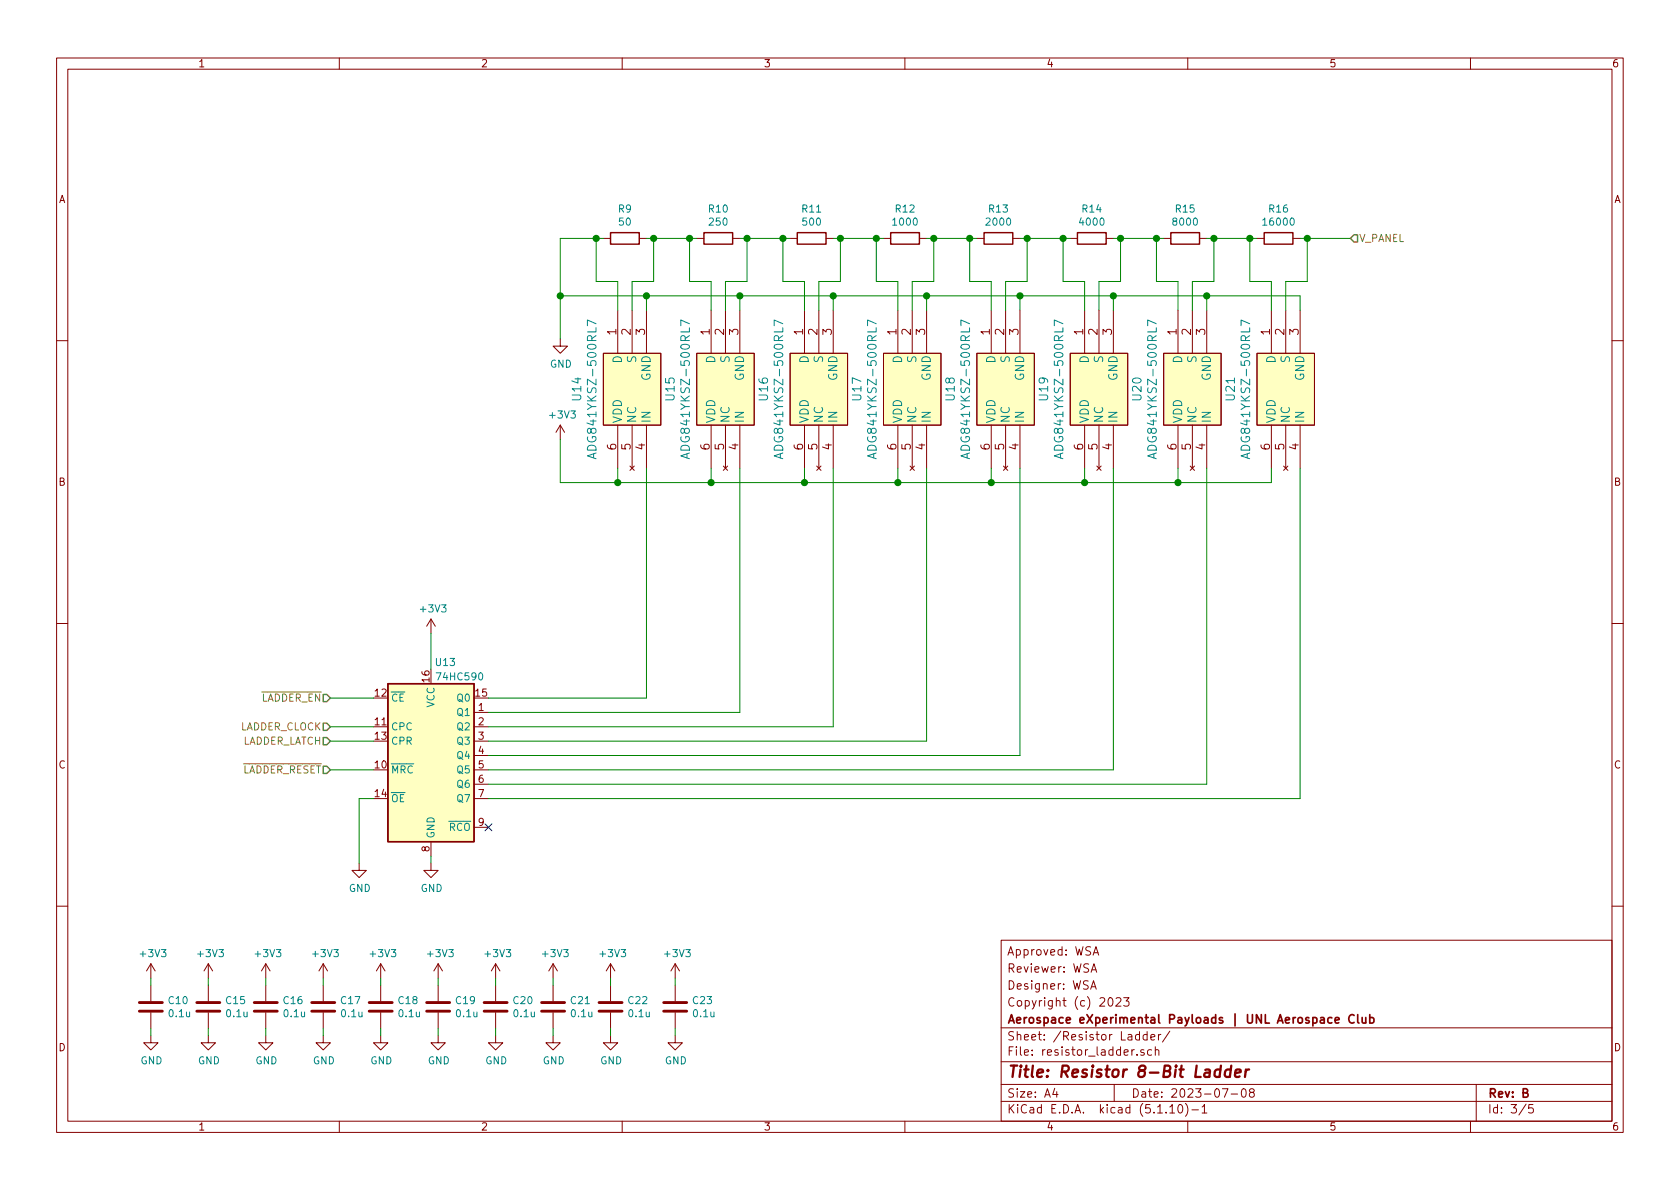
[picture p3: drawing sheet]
<svg xmlns="http://www.w3.org/2000/svg" width="297mm" height="210mm" viewBox="0 0 297 210" stroke-linecap="round" stroke-linejoin="round" font-family="sans-serif">
<g fill="none" stroke="#840000" stroke-width=".18">
<path d="M10 10.3h277v189.9h-277zM12 12.2h273v186.1h-273zM60 10.3v1.9M110 10.3v1.9M160 10.3v1.9M210 10.3v1.9M260 10.3v1.9M99.1 59.9v1.3h1.2l-1.2 1.3-1.3-1.3h1.3M106.7 42.2h1.2M109.2 54.9v7.6M111.8 54.9v7.6M113 42.2h1.3"/>
<path d="M114.3 54.9v7.6M123.2 42.2h1.3M125.7 54.9v7.6M128.3 54.9v7.6M129.5 42.2h1.3M130.8 54.9v7.6M139.7 42.2h1.3M142.2 54.9v7.6M144.8 54.9v7.6M146 42.2h1.3M147.3 54.9v7.6M156.2 42.2h1.3"/>
<path d="M158.7 54.9v7.6M161.3 54.9v7.6M162.6 42.2h1.2M163.8 54.9v7.6M172.7 42.2h1.3M175.3 54.9v7.6M177.8 54.9v7.6M179.1 42.2h1.2M180.3 54.9v7.6M189.2 42.2h1.3M191.8 54.9v7.6M194.3 54.9v7.6"/>
<path d="M195.6 42.2h1.2M196.8 54.9v7.6M205.7 42.2h1.3M208.3 54.9v7.6M210.8 54.9v7.6M212.1 42.2h1.3M213.4 54.9v7.6M222.2 42.2h1.3M224.8 54.9v7.6M227.3 54.9v7.6M228.6 42.2h1.3M229.9 54.9v7.6"/>
<path d="M10 60.2h2M99.1 75.2l-.8 1.2M99.1 75.2v2.5M99.1 75.2l.7 1.2M106.7 62.5h10.1v12.7h-10.1zM109.2 75.2v7.6M111.8 75.2v7.6M114.3 75.2v7.6M123.2 62.5h10.1v12.7h-10.1zM125.7 75.2v7.6M128.3 75.2v7.6M130.8 75.2v7.6"/>
<path d="M139.7 62.5h10.2v12.7h-10.2zM142.2 75.2v7.6M144.8 75.2v7.6M147.3 75.2v7.6M156.2 62.5h10.2v12.7h-10.2zM158.7 75.2v7.6M161.3 75.2v7.6M163.8 75.2v7.6M172.7 62.5h10.2v12.7h-10.2zM175.3 75.2v7.6M177.8 75.2v7.6M180.3 75.2v7.6"/>
<path d="M189.2 62.5h10.2v12.7h-10.2zM191.8 75.2v7.6M194.3 75.2v7.6M196.8 75.2v7.6M205.7 62.5h10.2v12.7h-10.2zM208.3 75.2v7.6M210.8 75.2v7.6M213.4 75.2v7.6M222.2 62.5h10.2v12.7h-10.2zM224.8 75.2v7.6M227.3 75.2v7.6M229.9 75.2v7.6"/>
<path d="M285 60.2h2M111.4 82.4l.7 .8M112.1 82.4l-.7 .8M127.9 82.4l.8 .8M128.7 82.4l-.8 .8M144.4 82.4l.8 .8M145.2 82.4l-.8 .8M160.9 82.4l.8 .8M161.7 82.4l-.8 .8M177.4 82.4l.8 .8M178.2 82.4l-.8 .8M193.9 82.4l.8 .8"/>
<path d="M194.7 82.4l-.8 .8M210.4 82.4l.8 .8M211.2 82.4l-.8 .8M226.9 82.4l.8 .8M227.7 82.4l-.8 .8M10 110.3h2M76.2 109.5l-.8 1.2M76.2 109.5v2.5M76.2 109.5l.8 1.2M285 110.3h2M83.8 126h2.6M83.8 128.5h2.6"/>
<path d="M83.8 131.1h2.6M83.8 133.6h2.6M83.8 136.1h2.6M83.8 138.7h2.6M63.5 152.6v1.3h1.3l-1.3 1.3-1.3-1.3h1.3M76.2 152.6v1.3h1.3l-1.3 1.3-1.3-1.3h1.3M76.2 148.8v2.6M83.8 141.2h2.6M83.8 146.3h2.6M10 160.2h2M26.7 170.4l-.8 1.3M26.7 170.4v2.6"/>
<path d="M26.7 174.2v2.8M26.7 179.1v2.8M26.7 170.4l.7 1.3M36.8 170.4l-.7 1.3M36.8 170.4v2.6M36.8 174.2v2.8M36.8 179.1v2.8M36.8 170.4l.8 1.3M47 170.4l-.8 1.3M47 170.4v2.6M47 174.2v2.8M47 179.1v2.8"/>
<path d="M47 170.4l.8 1.3M57.1 170.4l-.7 1.3M57.1 170.4v2.6M57.1 174.2v2.8M57.1 179.1v2.8M57.1 170.4l.8 1.3M67.3 170.4l-.8 1.3M67.3 170.4v2.6M67.3 174.2v2.8M67.3 179.1v2.8M67.3 170.4l.8 1.3M77.5 170.4v2.6"/>
<path d="M77.5 174.2v2.8M77.5 179.1v2.8M77.5 170.4l-.8 1.3M77.5 170.4l.7 1.3M87.6 170.4v2.6M87.6 174.2v2.8M87.6 179.1v2.8M87.6 170.4l-.7 1.3M87.6 170.4l.8 1.3M97.8 170.4v2.6M97.8 174.2v2.8M97.8 179.1v2.8"/>
<path d="M97.8 170.4l-.8 1.3M97.8 170.4l.8 1.3M107.9 170.4v2.6M107.9 174.2v2.8M107.9 179.1v2.8M107.9 170.4l-.7 1.3M107.9 170.4l.8 1.3M119.4 170.4v2.6M119.4 174.2v2.8M119.4 179.1v2.8M119.4 170.4l-.8 1.3M119.4 170.4l.7 1.3"/>
<path d="M177 166.3h108v32h-108zM192.8 174.9l.5-1.5 .5 1.5M192.9 171.9l.5-1.5 .5 1.5M193 174.5h.7M193.1 171.5h.7M193.3 168.9l.5-1.5 .5 1.5M193.4 168.5h.7M196.1 176.5l.2-.1a.8 .8 0 0 1 .5 .8 .8 .8 0 0 1-.5 .7 1 1 0 0 1-.2-1.4zM197.3 176.6l.3-.2h.3l.3 .5-.9 1h.9M198.7 176.4h.9l-.5 .6 .4 .1v.7l-.2 .1-.6-.1M285 160.2h2M26.7 183.1v1.3h1.2l-1.2 1.3-1.3-1.3h1.3"/>
<path d="M36.8 183.1v1.3h1.3l-1.3 1.3-1.2-1.3h1.2M47 183.1v1.3h1.3l-1.3 1.3-1.3-1.3h1.3M57.1 183.1v1.3h1.3l-1.3 1.3-1.2-1.3h1.2M60 198.3v1.9M67.3 183.1v1.3h1.3l-1.3 1.3-1.3-1.3h1.3M77.5 183.1v1.3h1.2l-1.2 1.3-1.3-1.3h1.3M87.6 183.1v1.3h1.3l-1.3 1.3-1.2-1.3h1.2M97.8 183.1v1.3h1.3l-1.3 1.3-1.3-1.3h1.3M107.9 183.1v1.3h1.3l-1.3 1.3-1.2-1.3h1.2M110 198.3v1.9M119.4 183.1v1.3h1.2l-1.2 1.3-1.3-1.3h1.3M160 198.3v1.9"/>
<path d="M177 194.8h108M177 191.8h108M177 187.8h108M177 181.8h108M186.5 192.5l-.4 1h1M186.8 193v1M197 191.8v3M201 186.5v.1M201.5 183l-.5-.1-.2 .3v.6l.2 .1 .5-.1M201.5 182.4v1.5M202.3 185.7a.37 .37 0 0 0-.6 .1l.1 .2 .5 .2v.1l-.2 .3-.4-.1M202.8 183l-.4-.1-.3 .3 .1 .6 .2 .1 .4-.1"/>
<path d="M202.8 182.4v1.5M203.5 183.4l.7-.1-.1-.3-.4-.1-.2 .2 .1 .7h.5M203.6 185.7l-.4-.1-.3 .3 .1 .6 .2 .1 .4-.1M204.3 185.7a.37 .37 0 0 1 .6 .1v.8M204.3 185.1v1.5M204.8 182.9v1M205.3 182.9l-.5 .3M206.8 195.8l.5-.5v1.5M206.8 196.8h.9M206.8 182.3l-1.3 2M208.5 195.4l.1-.1a.8 .8 0 0 1 .5 .8 .8 .8 0 0 1-.5 .7 1 1 0 0 1-.1-1.4zM209.6 195.1a1.71 1.71 0 0 1 0 2.3"/>
<path d="M210 198.3v1.9M210.7 196.3h1.2M212.5 195.8l.5-.5v1.5M212.5 196.8h.9M216.1 192.5h1l-.6 1.5M217.7 193.5h1.1M219.6 192.7l.4-.2a.94 .94 0 0 1 0 1.5 .82 .82 0 0 1-.4-1.3zM221.2 193.2l-.3-.3 .1-.2 .2-.2 .4 .1 .2 .2-.1 .2-.6 .2a.48 .48 0 0 0-.1 .7l.2 .1 .5-.1a.48 .48 0 0 0-.1-.7h-.1M260 198.3v1.9M261 191.8v6.5M269.8 195.2l-1.2 2M271 195.3h-.7v.7l.2-.1 .5 .1 .1 .2-.1 .5-.2 .1-.5-.1"/>
</g>
<path d="M215.8 189.2a.68 .68 0 0 0-1 .3v.8l.3 .1 .5-.1M215.9 188.4l-.3 2M217.6 189.2a.68 .68 0 0 0-1 .3l-.1 .6 .2 .2 .2 .1 .5-.1M217.7 188.4l-.3 2M218.4 189.8l1-.2-.1-.4-.6-.1-.3 .3v.9l.2 .1 .6-.1M220.3 189.1l-.2 1.3M220.9 189.1a.54 .54 0 0 0-.7 .4" fill="none" stroke="#840000" stroke-width=".41"/>
<path d="M239.4 179.6a.7 .7 0 0 0-.9 .2 .7 .7 0 0 0 .1 .9 .55 .55 0 0 0 .8 .1M240.1 179.4v1.3l.2 .2M240.8 179.9l.1 .9 .4 .1 .2-.1M241.5 179.9v1M242.2 179.4v1.5M235.5 180l-.4-.1-.3 .3v.6l.3 .1 .4-.1M236.1 180.4l.7-.1-.1-.3-.4-.1-.2 .2v.7h.6M242.2 180l.4-.1 .3 .3-.1 .6-.2 .1-.4-.1" fill="none" stroke="#840000" stroke-width=".3"/>
<g fill="none" stroke="#840000" stroke-width=".51">
<path d="M24.6 178.8h4.1M24.6 177.3h4.1M34.8 178.8h4.1M34.8 177.3h4.1M45 178.8h4M45 177.3h4M55.1 178.8h4.1M55.1 177.3h4.1M65.3 178.8h4M65.3 177.3h4M75.4 178.8h4.1M75.4 177.3h4.1"/>
<path d="M85.6 178.8h4.1M85.6 177.3h4.1M95.8 178.8h4M95.8 177.3h4M105.9 178.8h4.1M105.9 177.3h4.1M117.3 178.8h4.1M117.3 177.3h4.1"/>
</g>
<g fill="#ffffc2" stroke="#ffffc2" stroke-width=".18">
<path d="M156.2 62.5h10.2v12.7h-10.2z"/>
<path d="M68.6 120.9h15.2v27.9h-15.2z"/>
<path d="M106.7 62.5h10.1v12.7h-10.1z"/>
<path d="M123.2 62.5h10.1v12.7h-10.1z"/>
<path d="M222.2 62.5h10.2v12.7h-10.2z"/>
<path d="M205.7 62.5h10.2v12.7h-10.2z"/>
<path d="M139.7 62.5h10.2v12.7h-10.2z"/>
<path d="M172.7 62.5h10.2v12.7h-10.2z"/>
<path d="M189.2 62.5h10.2v12.7h-10.2z"/>
</g>
<g fill="none" stroke="#008484" stroke-width=".18">
<path d="M105.4 57.2l-1.5-.6v1M121.9 57.2l-1.5-.6v1M138.4 57.2l-1.5-.6v1M154.9 57.2l-1.5-.6v1M171.4 57.2l-1.5-.6v1M187.9 57.2l-1.5-.6v1M204.4 57.2l-1.5-.6v1M221 57.2l-1.6-.6v1M105 80.3v.7M105.4 80.1l-1.5 .5 1.5 .5M121.5 80.3v.7M121.9 80.1l-1.5 .5 1.5 .5"/>
<path d="M138 80.3v.7M138.4 80.1l-1.5 .5 1.5 .5M154.5 80.3v.7M154.9 80.1l-1.5 .5 1.5 .5M171 80.3v.7M171.4 80.1l-1.5 .5 1.5 .5M187.5 80.3v.7M187.9 80.1l-1.5 .5 1.5 .5M204 80.3v.7M204.4 80.1l-1.5 .5 1.5 .5M220.5 80.3v.7M221 80.1l-1.6 .5 1.6 .5"/>
</g>
<path d="M107.9 41.1h5.1v2.1h-5.1zM124.5 41.1h5v2.1h-5zM141 41.1h5v2.1h-5zM157.5 41.1h5.1v2.1h-5.1zM174 41.1h5.1v2.1h-5.1zM190.5 41.1h5.1v2.1h-5.1zM207 41.1h5.1v2.1h-5.1zM223.5 41.1h5.1v2.1h-5.1zM68.6 120.9h15.2v27.9h-15.2z" fill="none" stroke="#840000" stroke-width=".25"/>
<g fill="none" stroke="#008400" stroke-width=".18">
<path d="M99.1 52.3h130.8v2.6M105.4 42.2v7.6h3.8v5.1M106.7 42.2h-7.6v17.7M114.3 42.2h8.9M114.3 52.3v2.6M115.6 42.2v7.6h-3.8v5.1M121.9 42.2v7.6h3.8v5.1M130.8 42.2h8.9M130.8 52.3v2.6M132.1 42.2v7.6h-3.8v5.1M138.4 42.2v7.6h3.8v5.1M147.3 52.3v2.6"/>
<path d="M147.3 42.2h8.9M148.6 42.2v7.6h-3.8v5.1M154.9 42.2v7.6h3.8v5.1M163.8 52.3v2.6M163.8 42.2h8.9M165.1 42.2v7.6h-3.8v5.1M171.4 42.2v7.6h3.9v5.1M180.3 52.3v2.6M180.3 42.2h8.9M181.6 42.2v7.6h-3.8v5.1M188 42.2v7.6h3.8v5.1M196.8 52.3v2.6"/>
<path d="M196.8 42.2h8.9M198.1 42.2v7.6h-3.8v5.1M204.5 42.2v7.6h3.8v5.1M213.4 52.3v2.6M213.4 42.2h8.8M214.6 42.2v7.6h-3.8v5.1M221 42.2v7.6h3.8v5.1M229.9 42.2h8.9M231.1 42.2v7.6h-3.8v5.1M99.1 77.7v7.6h125.7v-2.5M109.2 82.8v2.5M114.3 82.8v40.6h-27.9"/>
<path d="M125.7 82.8v2.5M130.8 82.8v43.2h-44.4M142.2 82.8v2.5M147.3 82.8v45.7h-60.9M158.7 82.8v2.5M163.8 82.8v48.3h-77.4M175.3 82.8v2.5M180.3 82.8v50.8h-93.9M191.8 82.8v2.5M196.8 82.8v53.3h-110.4M208.3 82.8v2.5M213.4 82.8v55.9h-127"/>
<path d="M229.9 82.8v58.4h-143.5M76.2 112v6.4M58.4 128.5h7.6M58.4 131.1h7.6M58.4 136.1h7.6M58.4 123.4h7.6M66 141.2h-2.5v11.4M76.2 151.4v1.2M26.7 173v1.2M36.8 173v1.2M47 173v1.2M57.1 173v1.2"/>
<path d="M67.3 173v1.2M77.5 173v1.2M87.6 173v1.2M97.8 173v1.2M107.9 173v1.2M119.4 173v1.2M26.7 181.9v1.2M36.8 181.9v1.2M47 181.9v1.2M57.1 181.9v1.2M67.3 181.9v1.2M77.5 181.9v1.2"/>
<path d="M87.6 181.9v1.2M97.8 181.9v1.2M107.9 181.9v1.2M119.4 181.9v1.2"/>
</g>
<path d="M238.8 42.2l.6-.7h.6v1.3h-.6zM57.1 130.4h.7l.6 .7-.6 .6h-.7zM57.1 135.5h.7l.6 .6-.6 .7h-.7zM57.1 127.9h.7l.6 .6-.6 .7h-.7zM57.1 122.8h.7l.6 .6-.6 .7h-.7z" fill="none" stroke="#848400" stroke-width=".25"/>
<g fill="#008400" stroke="#008400" stroke-width=".25">
<circle cx="213.4" cy="52.3" r=".51"/>
<circle cx="231.1" cy="42.2" r=".51"/>
<circle cx="154.9" cy="42.2" r=".51"/>
<circle cx="114.3" cy="52.3" r=".51"/>
<circle cx="99.1" cy="52.3" r=".51"/>
<circle cx="196.9" cy="52.3" r=".51"/>
<circle cx="221" cy="42.2" r=".51"/>
<circle cx="214.6" cy="42.2" r=".51"/>
<circle cx="165.1" cy="42.2" r=".51"/>
<circle cx="138.4" cy="42.2" r=".51"/>
<circle cx="109.2" cy="85.3" r=".51"/>
<circle cx="204.5" cy="42.2" r=".51"/>
<circle cx="171.5" cy="42.2" r=".51"/>
<circle cx="198.1" cy="42.2" r=".51"/>
<circle cx="181.6" cy="42.2" r=".51"/>
<circle cx="188" cy="42.2" r=".51"/>
<circle cx="180.3" cy="52.3" r=".51"/>
<circle cx="148.6" cy="42.2" r=".51"/>
<circle cx="158.8" cy="85.3" r=".51"/>
<circle cx="163.8" cy="52.3" r=".51"/>
<circle cx="132.1" cy="42.2" r=".51"/>
<circle cx="121.9" cy="42.2" r=".51"/>
<circle cx="147.3" cy="52.3" r=".51"/>
<circle cx="115.6" cy="42.2" r=".51"/>
<circle cx="130.8" cy="52.3" r=".51"/>
<circle cx="105.4" cy="42.2" r=".51"/>
<circle cx="125.7" cy="85.3" r=".51"/>
<circle cx="208.3" cy="85.3" r=".51"/>
<circle cx="191.8" cy="85.3" r=".51"/>
<circle cx="142.2" cy="85.3" r=".51"/>
<circle cx="175.3" cy="85.3" r=".51"/>
</g>
<path d="M85.8 145.7l1.2 1.2M87 145.7l-1.2 1.2" fill="none" stroke="#000084" stroke-width=".18"/>
<text font-size="2.8" fill="#840000" x="178" y="190.5">Title: Resistor 8-Bit Ladder</text>
<g font-size="2.1" fill="#840000">
<text x="109" y="59.3" transform="rotate(-90 109 59.3)">1</text>
<text x="111.5" y="59.3" transform="rotate(-90 111.5 59.3)">2</text>
<text x="114" y="59.3" transform="rotate(-90 114 59.3)">3</text>
<text x="125.5" y="59.3" transform="rotate(-90 125.5 59.3)">1</text>
<text x="128" y="59.3" transform="rotate(-90 128 59.3)">2</text>
<text x="130.6" y="59.3" transform="rotate(-90 130.6 59.3)">3</text>
<text x="142" y="59.3" transform="rotate(-90 142 59.3)">1</text>
<text x="144.5" y="59.3" transform="rotate(-90 144.5 59.3)">2</text>
<text x="147.1" y="59.3" transform="rotate(-90 147.1 59.3)">3</text>
<text x="158.5" y="59.3" transform="rotate(-90 158.5 59.3)">1</text>
<text x="161" y="59.3" transform="rotate(-90 161 59.3)">2</text>
<text x="163.6" y="59.3" transform="rotate(-90 163.6 59.3)">3</text>
<text x="175" y="59.3" transform="rotate(-90 175 59.3)">1</text>
<text x="177.5" y="59.3" transform="rotate(-90 177.5 59.3)">2</text>
<text x="180.1" y="59.3" transform="rotate(-90 180.1 59.3)">3</text>
<text x="191.5" y="59.3" transform="rotate(-90 191.5 59.3)">1</text>
<text x="194.1" y="59.3" transform="rotate(-90 194.1 59.3)">2</text>
<text x="196.6" y="59.3" transform="rotate(-90 196.6 59.3)">3</text>
<text x="208" y="59.3" transform="rotate(-90 208 59.3)">1</text>
<text x="210.6" y="59.3" transform="rotate(-90 210.6 59.3)">2</text>
<text x="213.1" y="59.3" transform="rotate(-90 213.1 59.3)">3</text>
<text x="224.5" y="59.3" transform="rotate(-90 224.5 59.3)">1</text>
<text x="227.1" y="59.3" transform="rotate(-90 227.1 59.3)">2</text>
<text x="229.6" y="59.3" transform="rotate(-90 229.6 59.3)">3</text>
<text x="109" y="79.6" transform="rotate(-90 109 79.6)">6</text>
<text x="111.5" y="79.6" transform="rotate(-90 111.5 79.6)">5</text>
<text x="114" y="79.6" transform="rotate(-90 114 79.6)">4</text>
<text x="125.5" y="79.6" transform="rotate(-90 125.5 79.6)">6</text>
<text x="128" y="79.6" transform="rotate(-90 128 79.6)">5</text>
<text x="130.6" y="79.6" transform="rotate(-90 130.6 79.6)">4</text>
<text x="142" y="79.6" transform="rotate(-90 142 79.6)">6</text>
<text x="144.5" y="79.6" transform="rotate(-90 144.5 79.6)">5</text>
<text x="147.1" y="79.6" transform="rotate(-90 147.1 79.6)">4</text>
<text x="158.5" y="79.6" transform="rotate(-90 158.5 79.6)">6</text>
<text x="161" y="79.6" transform="rotate(-90 161 79.6)">5</text>
<text x="163.6" y="79.6" transform="rotate(-90 163.6 79.6)">4</text>
<text x="175" y="79.6" transform="rotate(-90 175 79.6)">6</text>
<text x="177.5" y="79.6" transform="rotate(-90 177.5 79.6)">5</text>
<text x="180.1" y="79.6" transform="rotate(-90 180.1 79.6)">4</text>
<text x="191.5" y="79.6" transform="rotate(-90 191.5 79.6)">6</text>
<text x="194.1" y="79.6" transform="rotate(-90 194.1 79.6)">5</text>
<text x="196.6" y="79.6" transform="rotate(-90 196.6 79.6)">4</text>
<text x="208" y="79.6" transform="rotate(-90 208 79.6)">6</text>
<text x="210.6" y="79.6" transform="rotate(-90 210.6 79.6)">5</text>
<text x="213.1" y="79.6" transform="rotate(-90 213.1 79.6)">4</text>
<text x="224.5" y="79.6" transform="rotate(-90 224.5 79.6)">6</text>
<text x="227.1" y="79.6" transform="rotate(-90 227.1 79.6)">5</text>
<text x="229.6" y="79.6" transform="rotate(-90 229.6 79.6)">4</text>
<text x="178" y="172">Reviewer: WSA</text>
<text x="178" y="169">Approved: WSA</text>
<text x="178" y="178">Copyright (c) 2023</text>
<text x="178" y="175">Designer: WSA</text>
<text x="178" y="184">Sheet: /Resistor Ladder/</text>
<text x="178" y="181">Aerospace eXperimental Payloads | UNL Aerospace Club</text>
<text x="178" y="186.7">File: resistor_ladder.sch</text>
<text x="178" y="196.9">KiCad E.D.A. kicad (5.1.10)-1</text>
<text x="178" y="194.1">Size: A4</text>
<text x="200" y="194.1">Date: 2023-07-08</text>
<text x="263" y="194.1">Rev: B</text>
<text x="263" y="196.9">Id: 3/5</text>
</g>
<g font-size="2.1" fill="#008484">
<text x="110" y="64.2" transform="rotate(-90 110 64.2)">D</text>
<text x="112.5" y="64.1" transform="rotate(-90 112.5 64.1)">S</text>
<text x="126.5" y="64.2" transform="rotate(-90 126.5 64.2)">D</text>
<text x="129" y="64.1" transform="rotate(-90 129 64.1)">S</text>
<text x="143" y="64.2" transform="rotate(-90 143 64.2)">D</text>
<text x="145.5" y="64.1" transform="rotate(-90 145.5 64.1)">S</text>
<text x="159.5" y="64.2" transform="rotate(-90 159.5 64.2)">D</text>
<text x="162" y="64.1" transform="rotate(-90 162 64.1)">S</text>
<text x="176" y="64.2" transform="rotate(-90 176 64.2)">D</text>
<text x="178.5" y="64.1" transform="rotate(-90 178.5 64.1)">S</text>
<text x="192.5" y="64.2" transform="rotate(-90 192.5 64.2)">D</text>
<text x="195" y="64.1" transform="rotate(-90 195 64.1)">S</text>
<text x="209" y="64.2" transform="rotate(-90 209 64.2)">D</text>
<text x="211.6" y="64.1" transform="rotate(-90 211.6 64.1)">S</text>
<text x="225.5" y="64.2" transform="rotate(-90 225.5 64.2)">D</text>
<text x="228.1" y="64.1" transform="rotate(-90 228.1 64.1)">S</text>
<text x="102.8" y="70.8" transform="rotate(-90 102.8 70.8)">U14</text>
<text x="115" y="67.4" transform="rotate(-90 115 67.4)">GND</text>
<text x="119.3" y="70.8" transform="rotate(-90 119.3 70.8)">U15</text>
<text x="131.5" y="67.4" transform="rotate(-90 131.5 67.4)">GND</text>
<text x="135.8" y="70.8" transform="rotate(-90 135.8 70.8)">U16</text>
<text x="148.1" y="67.4" transform="rotate(-90 148.1 67.4)">GND</text>
<text x="152.3" y="70.8" transform="rotate(-90 152.3 70.8)">U17</text>
<text x="164.6" y="67.4" transform="rotate(-90 164.6 67.4)">GND</text>
<text x="168.8" y="70.8" transform="rotate(-90 168.8 70.8)">U18</text>
<text x="181.1" y="67.4" transform="rotate(-90 181.1 67.4)">GND</text>
<text x="185.3" y="70.8" transform="rotate(-90 185.3 70.8)">U19</text>
<text x="197.6" y="67.4" transform="rotate(-90 197.6 67.4)">GND</text>
<text x="201.8" y="70.8" transform="rotate(-90 201.8 70.8)">U20</text>
<text x="214.1" y="67.4" transform="rotate(-90 214.1 67.4)">GND</text>
<text x="218.3" y="70.8" transform="rotate(-90 218.3 70.8)">U21</text>
<text x="230.6" y="67.4" transform="rotate(-90 230.6 67.4)">GND</text>
<text x="110" y="74.9" transform="rotate(-90 110 74.9)">VDD</text>
<text x="112.5" y="74.9" transform="rotate(-90 112.5 74.9)">NC</text>
<text x="115" y="74.9" transform="rotate(-90 115 74.9)">IN</text>
<text x="126.5" y="74.9" transform="rotate(-90 126.5 74.9)">VDD</text>
<text x="129" y="74.9" transform="rotate(-90 129 74.9)">NC</text>
<text x="131.5" y="74.9" transform="rotate(-90 131.5 74.9)">IN</text>
<text x="143" y="74.9" transform="rotate(-90 143 74.9)">VDD</text>
<text x="145.5" y="74.9" transform="rotate(-90 145.5 74.9)">NC</text>
<text x="148.1" y="74.9" transform="rotate(-90 148.1 74.9)">IN</text>
<text x="159.5" y="74.9" transform="rotate(-90 159.5 74.9)">VDD</text>
<text x="162" y="74.9" transform="rotate(-90 162 74.9)">NC</text>
<text x="164.6" y="74.9" transform="rotate(-90 164.6 74.9)">IN</text>
<text x="176" y="74.9" transform="rotate(-90 176 74.9)">VDD</text>
<text x="178.5" y="74.9" transform="rotate(-90 178.5 74.9)">NC</text>
<text x="181.1" y="74.9" transform="rotate(-90 181.1 74.9)">IN</text>
<text x="192.5" y="74.9" transform="rotate(-90 192.5 74.9)">VDD</text>
<text x="195" y="74.9" transform="rotate(-90 195 74.9)">NC</text>
<text x="197.6" y="74.9" transform="rotate(-90 197.6 74.9)">IN</text>
<text x="209" y="74.9" transform="rotate(-90 209 74.9)">VDD</text>
<text x="211.6" y="74.9" transform="rotate(-90 211.6 74.9)">NC</text>
<text x="214.1" y="74.9" transform="rotate(-90 214.1 74.9)">IN</text>
<text x="225.5" y="74.9" transform="rotate(-90 225.5 74.9)">VDD</text>
<text x="228.1" y="74.9" transform="rotate(-90 228.1 74.9)">NC</text>
<text x="230.6" y="74.9" transform="rotate(-90 230.6 74.9)">IN</text>
<text x="105.5" y="79.9" transform="rotate(-90 105.5 79.9)">ADG841YKSZ-500RL7</text>
<text x="122" y="79.9" transform="rotate(-90 122 79.9)">ADG841YKSZ-500RL7</text>
<text x="138.5" y="79.9" transform="rotate(-90 138.5 79.9)">ADG841YKSZ-500RL7</text>
<text x="155" y="79.9" transform="rotate(-90 155 79.9)">ADG841YKSZ-500RL7</text>
<text x="171.5" y="79.9" transform="rotate(-90 171.5 79.9)">ADG841YKSZ-500RL7</text>
<text x="188" y="79.9" transform="rotate(-90 188 79.9)">ADG841YKSZ-500RL7</text>
<text x="204.5" y="79.9" transform="rotate(-90 204.5 79.9)">ADG841YKSZ-500RL7</text>
<text x="221" y="79.9" transform="rotate(-90 221 79.9)">ADG841YKSZ-500RL7</text>
</g>
<g font-size="1.8" fill="#840000">
<text x="35" y="11.9">1</text>
<text x="85" y="11.9">2</text>
<text x="135" y="11.9">3</text>
<text x="185" y="11.9">4</text>
<text x="235" y="11.9">5</text>
<text x="285" y="11.9">6</text>
<text x="10.4" y="35.9">A</text>
<text x="285.4" y="35.9">A</text>
<text x="10.4" y="85.9">B</text>
<text x="285.4" y="85.9">B</text>
<text x="66.3" y="123.2">12</text>
<text x="75.9" y="120.6" transform="rotate(-90 75.9 120.6)">16</text>
<text x="84.1" y="123.2">15</text>
<text x="84.6" y="125.7">1</text>
<text x="66.3" y="128.3">11</text>
<text x="66.3" y="130.8">13</text>
<text x="84.6" y="128.3">2</text>
<text x="84.6" y="130.8">3</text>
<text x="10.4" y="135.9">C</text>
<text x="66.3" y="135.9">10</text>
<text x="84.6" y="133.3">4</text>
<text x="84.6" y="135.9">5</text>
<text x="285.4" y="135.9">C</text>
<text x="66.3" y="141">14</text>
<text x="84.6" y="138.4">6</text>
<text x="84.6" y="141">7</text>
<text x="84.6" y="146">9</text>
<text x="75.9" y="150.6" transform="rotate(-90 75.9 150.6)">8</text>
<text x="10.4" y="185.9">D</text>
<text x="285.4" y="185.9">D</text>
<text x="35" y="199.9">1</text>
<text x="85" y="199.9">2</text>
<text x="135" y="199.9">3</text>
<text x="185" y="199.9">4</text>
<text x="235" y="199.9">5</text>
<text x="285" y="199.9">6</text>
</g>
<g font-size="1.8" fill="#008484">
<text x="109.4" y="37.6">R9</text>
<text x="109.5" y="39.9">50</text>
<text x="125.4" y="37.6">R10</text>
<text x="125.5" y="39.9">250</text>
<text x="141.9" y="37.6">R11</text>
<text x="142" y="39.9">500</text>
<text x="158.1" y="39.9">1000</text>
<text x="158.4" y="37.6">R12</text>
<text x="174.6" y="39.9">2000</text>
<text x="174.9" y="37.6">R13</text>
<text x="191.1" y="39.9">4000</text>
<text x="191.4" y="37.6">R14</text>
<text x="207.6" y="39.9">8000</text>
<text x="207.9" y="37.6">R15</text>
<text x="223.6" y="39.9">16000</text>
<text x="224.4" y="37.6">R16</text>
<text x="97.2" y="65">GND</text>
<text x="97.4" y="74">+3V3</text>
<text x="74.5" y="108.3">+3V3</text>
<text x="77.1" y="117.8">U13</text>
<text x="69.1" y="124.1">CE</text>
<text x="76.8" y="125.1" transform="rotate(-90 76.8 125.1)">VCC</text>
<text x="77.5" y="120.3">74HC590</text>
<text x="80.9" y="124.1">Q0</text>
<text x="69.1" y="129.2">CPC</text>
<text x="69.1" y="131.7">CPR</text>
<text x="80.9" y="126.6">Q1</text>
<text x="80.9" y="129.2">Q2</text>
<text x="80.9" y="131.7">Q3</text>
<text x="69.1" y="136.8">MRC</text>
<text x="80.9" y="134.2">Q4</text>
<text x="80.9" y="136.8">Q5</text>
<text x="69.1" y="141.9">OE</text>
<text x="80.9" y="139.3">Q6</text>
<text x="80.9" y="141.9">Q7</text>
<text x="76.8" y="148.3" transform="rotate(-90 76.8 148.3)">GND</text>
<text x="79.4" y="146.9">RCO</text>
<text x="61.7" y="157.7">GND</text>
<text x="74.4" y="157.7">GND</text>
<text x="25" y="169.3">+3V3</text>
<text x="35.1" y="169.3">+3V3</text>
<text x="45.3" y="169.3">+3V3</text>
<text x="55.4" y="169.3">+3V3</text>
<text x="65.6" y="169.3">+3V3</text>
<text x="75.8" y="169.3">+3V3</text>
<text x="85.9" y="169.3">+3V3</text>
<text x="96.1" y="169.3">+3V3</text>
<text x="106.2" y="169.3">+3V3</text>
<text x="117.7" y="169.3">+3V3</text>
<text x="29.9" y="177.6">C10</text>
<text x="30" y="179.9">0.1u</text>
<text x="40" y="177.6">C15</text>
<text x="40.2" y="179.9">0.1u</text>
<text x="50.2" y="177.6">C16</text>
<text x="50.3" y="179.9">0.1u</text>
<text x="60.4" y="177.6">C17</text>
<text x="60.5" y="179.9">0.1u</text>
<text x="70.5" y="177.6">C18</text>
<text x="70.6" y="179.9">0.1u</text>
<text x="80.7" y="177.6">C19</text>
<text x="80.8" y="179.9">0.1u</text>
<text x="90.8" y="177.6">C20</text>
<text x="91" y="179.9">0.1u</text>
<text x="101" y="177.6">C21</text>
<text x="101.1" y="179.9">0.1u</text>
<text x="111.2" y="177.6">C22</text>
<text x="111.3" y="179.9">0.1u</text>
<text x="122.6" y="177.6">C23</text>
<text x="122.7" y="179.9">0.1u</text>
<text x="24.8" y="188.2">GND</text>
<text x="35" y="188.2">GND</text>
<text x="45.2" y="188.2">GND</text>
<text x="55.3" y="188.2">GND</text>
<text x="65.5" y="188.2">GND</text>
<text x="75.6" y="188.2">GND</text>
<text x="85.8" y="188.2">GND</text>
<text x="96" y="188.2">GND</text>
<text x="106.1" y="188.2">GND</text>
<text x="117.6" y="188.2">GND</text>
</g>
<g font-size="1.8" fill="#848400">
<text x="240.3" y="42.8">V_PANEL</text>
<text x="46.1" y="124.1">LADDER_EN</text>
<text x="42.3" y="129.2">LADDER_CLOCK</text>
<text x="42.5" y="131.7">LADDER_LATCH</text>
<text x="42.6" y="136.8">LADDER_RESET</text>
</g>
</svg>
